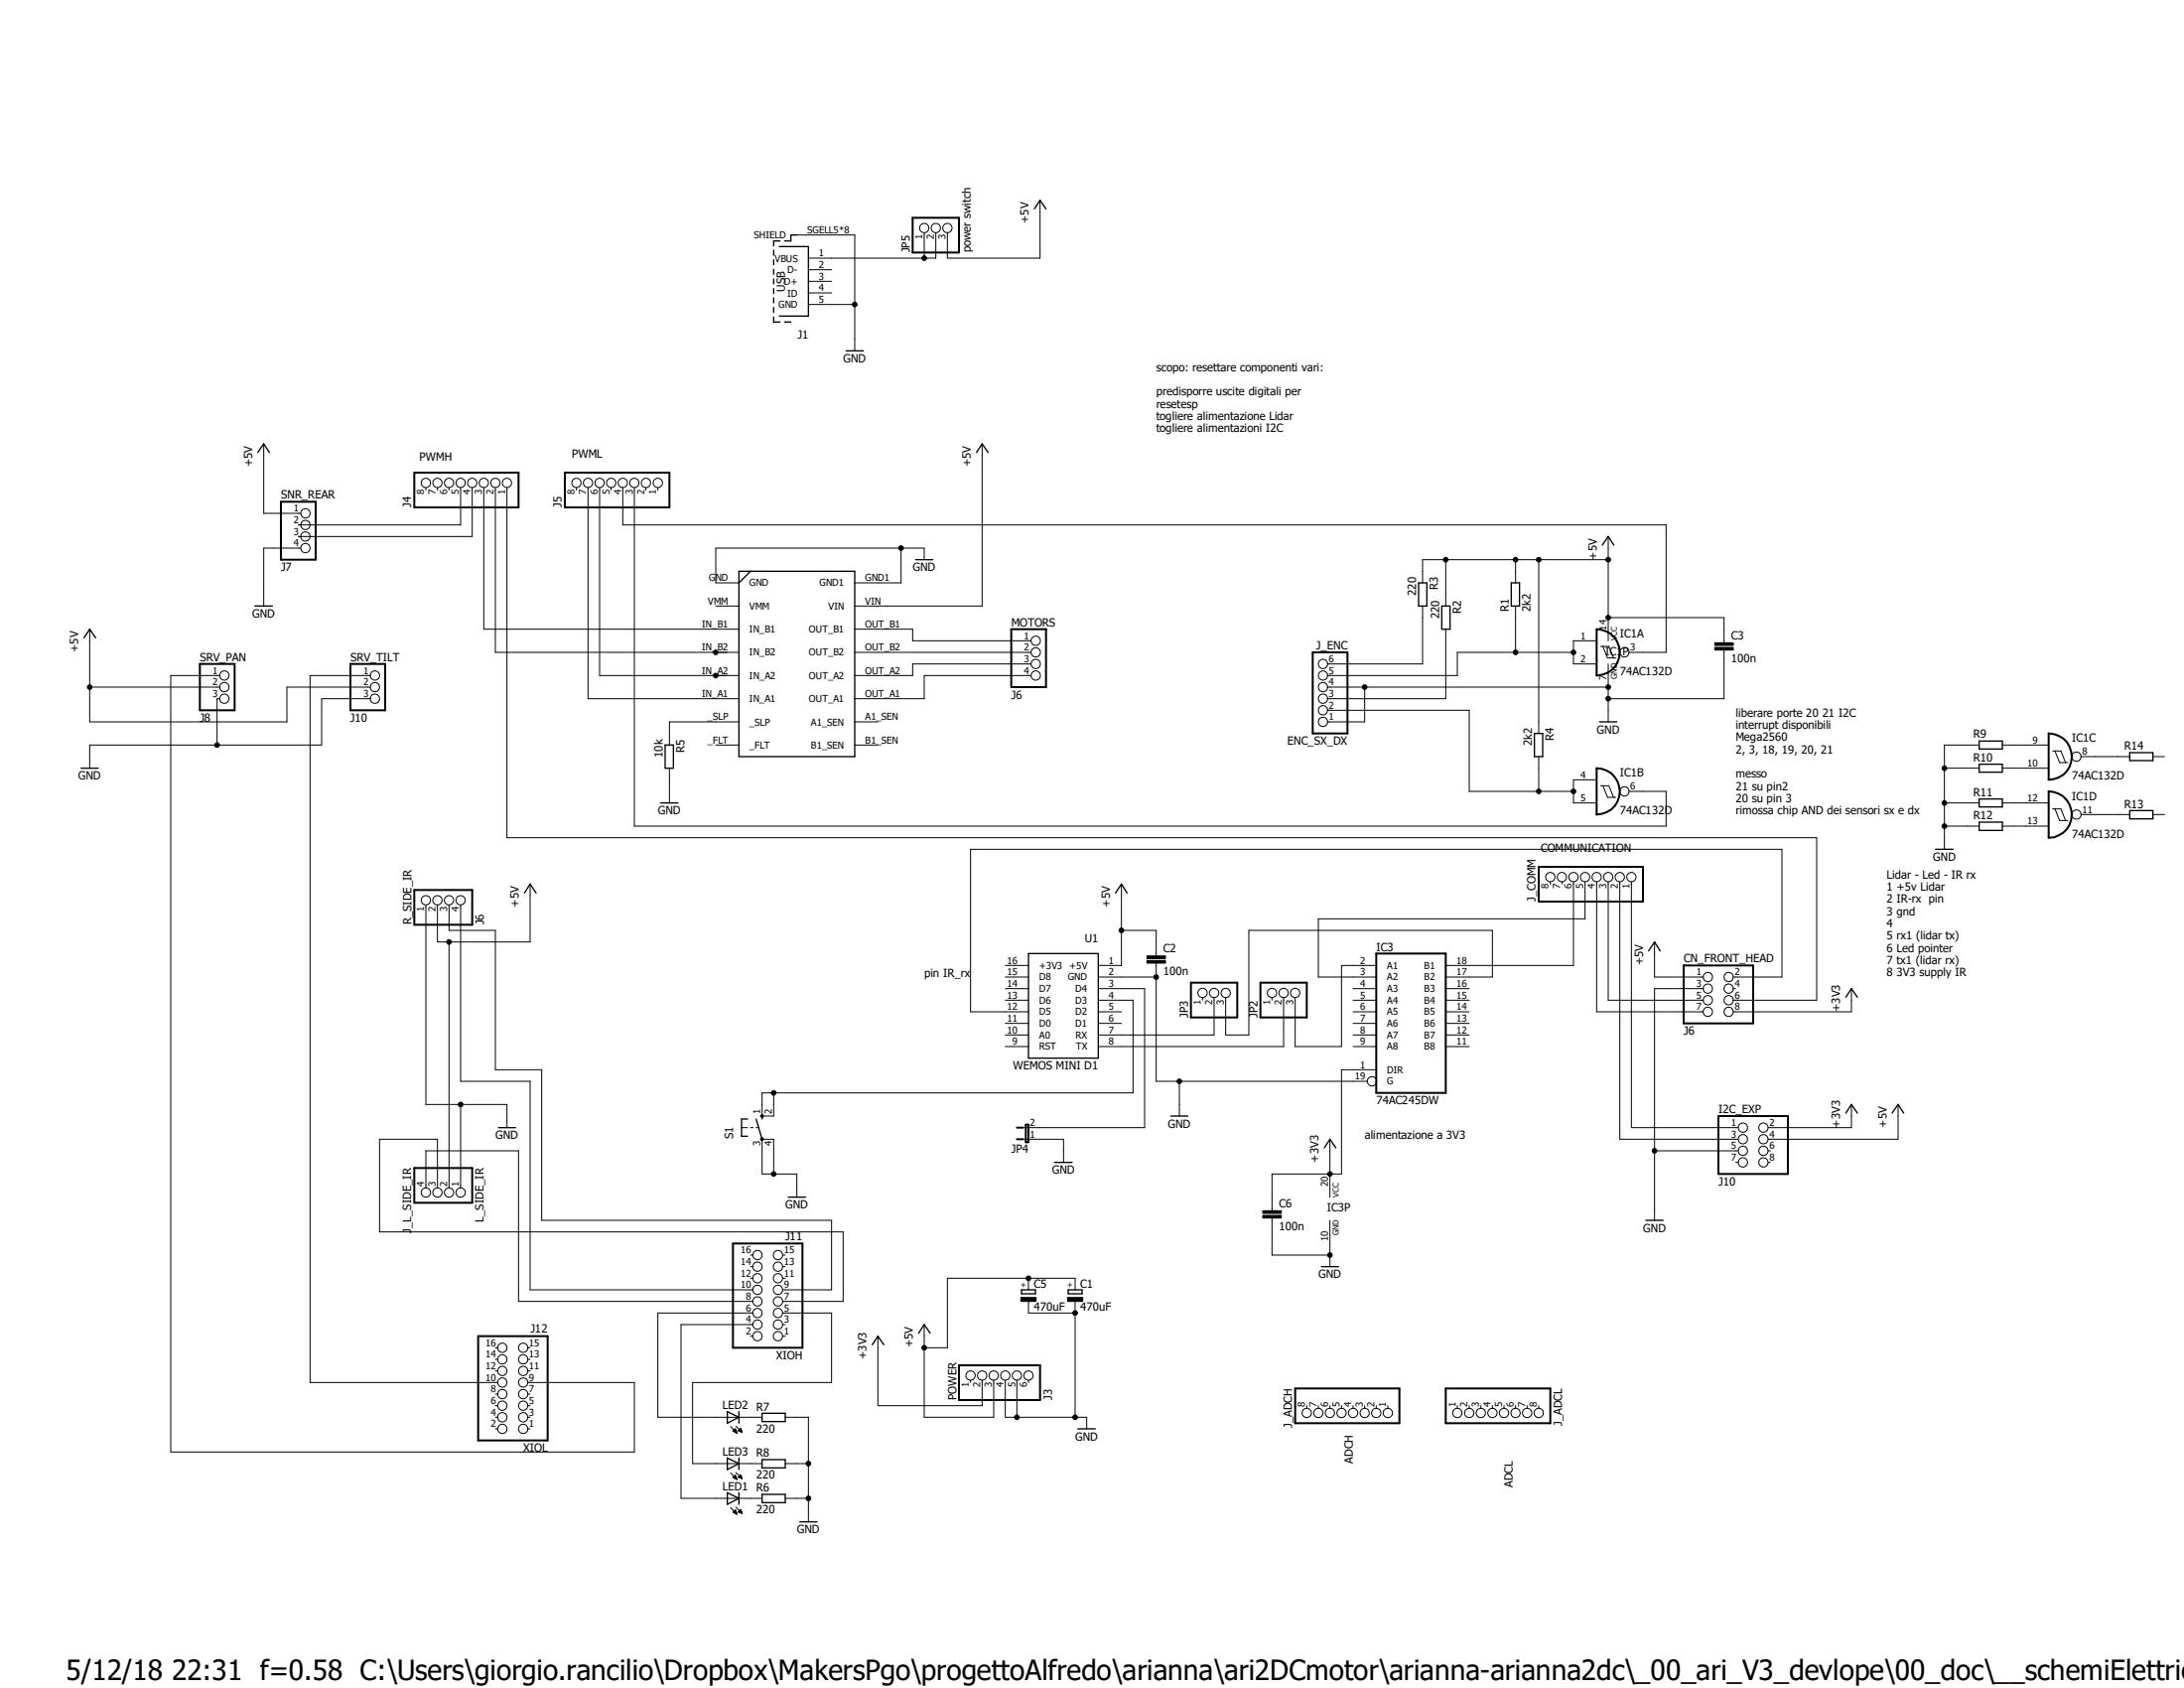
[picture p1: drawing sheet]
<svg xmlns="http://www.w3.org/2000/svg" width="279mm" height="216mm" viewBox="0 0 279 216" stroke-linecap="round" stroke-linejoin="round" font-family="sans-serif">
<path d="M8.4 22.8l271 173.7M279.4 22.8l-271 173.7" fill="none" stroke="#fff" stroke-width=".13"/>
<g fill="none" stroke="#000" stroke-width=".25">
<path d="M116.8 27.9h5.9v4.4h-5.9zM35.9 64.2h4.5v7.4h-4.5zM53 60.5h13.3v4.4h-13.3zM72.3 60.5h13.3v4.4h-13.3zM25.6 84.9h4.4v5.9h-4.4zM44.8 84.9h4.5v5.9h-4.5zM129.4 80.5h4.4v7.4h-4.4zM167.9 83.4h4.5v10.4h-4.5zM204.3 80.5a2.96 2.96 0 0 1 2.9 2.9 2.96 2.96 0 0 1-2.9 3zM204.3 98.3a2.96 2.96 0 0 1 2.9 2.9 2.96 2.96 0 0 1-2.9 3zM262.1 93.8a2.96 2.96 0 0 1 2.9 3 2.96 2.96 0 0 1-2.9 2.9zM53 113.8h7.4v4.5h-7.4z"/>
<path d="M196.8 110.9h13.4v4.4h-13.4zM262.1 101.2a2.96 2.96 0 0 1 2.9 3 2.96 2.96 0 0 1-2.9 2.9zM152.4 125.7h5.9v4.4h-5.9zM161.2 125.7h6v4.4h-6zM176.1 122h8.9v17.8h-8.9zM215.4 123.5h8.9v7.4h-8.9zM53 149.4h7.4v4.4h-7.4zM93.8 159h8.9v13.4h-8.9zM130.1 145.7h.8M130.1 144.2h.8M131.2 143.8h.4v2.3h-.4zM219.8 142.7h8.9v7.5h-8.9z"/>
<path d="M61.2 170.9h8.9v13.3h-8.9zM122.7 174.6h10.4v4.5h-10.4zM165.7 177.6h13.3v4.4h-13.3zM185 177.6h13.3v4.4h-13.3z"/>
</g>
<g fill="none" stroke="#000" stroke-width=".13">
<path d="M101.9 30.1h7.4v14.8M103.4 38.9h5.9M103.4 37.5h3M103.4 36h3M103.4 34.5h3M118.2 29.8v3.2M119.7 29.8v3.2h-16.3M133.1 25.6v7.4h-11.9v-3.2M33.7 56.8v8.9h4.8M125.6 56.8v20.7h-16.3M38.5 70.1h-4.8v7.4M54.5 62.4v.3"/>
<path d="M56 62.4v.3M57.4 62.4v.3M58.9 62.4v4.7h-20.7M60.4 62.4v6.2h-22.2M61.9 62.4v18.1h32.6M63.4 62.4v21h31.1M64.9 62.4v44.7h167.5v20.8h-10.7M73.7 62.4v.3M75.2 62.4v27h19.3M76.7 62.4v24h17.8M78.2 62.4v.3M79.7 62.4v4.7h133.4v16.3h-4.7"/>
<path d="M81.2 62.4v43.3h131.9v-4.5h-4.7M82.6 62.4v.3M84.2 62.4v.3M91.6 77.5h2.9M115.3 70.1v4.4h-6M118.2 71.6v-1.5h-26.6v4.4h2.9M182 77.5v7.4h-12.2M185 71.6v5.9M193.9 71.6v2.9M193.9 77.5v5.9M196.8 71.6v22.2M205.7 68.6v13.4"/>
<path d="M205.7 71.6h-23.7v2.9M205.7 79h14.9v3.3M11.5 87.9h16.6M11.5 80.5v11.8h25.2v-4.4h10.7M28.1 86.4h-6.3v99.3h59.4v-8.9h-13.7M28.1 89.4h-.3v5.9M47.4 86.4h-7.7v90.4h24M47.4 89.4h-6.3v5.9h-29.6v3M85.6 98.3v4.4M91.6 95.3h2.9M94.5 92.3h-8.9v3M109.3 92.3h3"/>
<path d="M109.3 80.5h7.5v1.5h15.1M109.3 83.4h22.6M109.3 95.3h3M131.9 84.9h-15.1v1.5h-7.5M131.9 86.4h-13.7v3h-8.9M169.8 90.8h18.2v10.4h13.3M169.8 87.9h35.9M174.6 87.9v4.4h-4.8M185 80.5v8.9h-15.2M196.8 96.8v4.4M201.3 83.4h-14.9v3h-16.6M204.3 82h-3v2.9h3"/>
<path d="M204.3 99.7h-3v3h3M204.8 82.7h1l.6 1.5M205.1 82.7l.6 1.5h1M205.7 84.9v7.4M219.4 82.8h2.3v.3h-2.3zM219.4 82.2h2.3v.3h-2.3zM220.6 83.1v6.3h-14.9M248.8 98.3h4.4M253.2 95.3h-4.4v13.3M256.2 95.3h5.9M256.2 98.3h5.9M262.6 96.1h1.1l.5 1.4"/>
<path d="M262.9 96.1l.6 1.4h1M266.2 96.8h6.3M275.4 96.8h1.5M54.5 115.7v25.6h10.4v2.9M57.4 115.7v3.3h6v17.8h5.9v19.3h37.1v8.9h-6.3M58.9 115.7v22.6h8.9v26.7h28.5M67.8 113.1v7.4h-11.8v-4.8M143.5 113.1v10.4h-3M143.5 119h4.4v3.3M198.3 112.8v.3M199.8 112.8v.3M201.3 112.8v10.7h-16.3"/>
<path d="M202.8 112.8v4.7h-34.1v7.5h7.4M204.3 112.8v16.6h13.6M204.8 100.5h1l.6 1.5M205.1 100.5l.6 1.5h1M205.7 112.8v15.1h12.2M207.2 112.8v32.9h15.2M208.7 112.8v31.4h13.7M248.8 102.7h4.4M248.8 105.7h4.4M256.2 102.7h5.9M256.2 105.7h5.9M262.6 103.5h1.1l.5 1.4"/>
<path d="M262.9 103.5l.6 1.4h1M266.2 104.2h6.3M275.4 104.2h1.5M57.4 120.5v31.5M128.6 123.5h3M128.6 125h3M128.6 126.4h3M128.6 127.9h3M128.6 130.9h3M128.6 132.4h3M128.6 133.9h3M140.5 125h7.4"/>
<path d="M140.5 126.4h5.9v17.8h-15.5M140.5 127.9h4.4v11.9h-47.4v2.9h1.5v-2.9M140.5 129.4h3M140.5 130.9h3M146.7 122.9h2.4v.3h-2.4zM146.7 122.3h2.4v.3h-2.4zM147.9 123.2v15.1h27M150.9 138.3v4.4M153.8 127.6v.3M155.3 127.6v4.8h-14.8M162.7 127.6v.3M164.2 127.6v6.3h-23.7"/>
<path d="M173.1 126.4h3M173.1 127.9h3M173.1 129.4h3M173.1 130.9h3M173.1 132.4h3M173.1 133.9h3M176.1 123.5h-4.5v10.4h-5.9v-6.3M176.1 136.8h-4.5v13.4h-8.9v4.7M185 125h5.9v-6h-31.1v13.4h-3v-4.8M185 126.4h3M185 127.9h3M185 129.4h3"/>
<path d="M185 130.9h3M185 132.4h3M185 133.9h3M211.7 120.5v4.5h6.2M217.9 126.4h-6.2v29.7M221.7 125h6.3v-16.4h-103.8v20.8h7.4M221.7 126.4h.3M236.9 126.4v3h-15.2M54.5 152v-4.8h11.8v19.3h30M56 152v-6.3h-7.4v11.9h59.3v8.9h-7.8M58.9 141.3v10.7M94.9 144.2h.7"/>
<path d="M96 144.2h.4M96.7 144.2h.4M99 150.2v-4.5h-1.5v4.5h4.4v2.9M130.9 145.7h5.2v3M161.5 155.4h2.4v.4h-2.4zM161.5 154.9h2.4v.3h-2.4zM162.7 155.8v4.7h7.4M170.1 145.7v7.4M170.1 156.1v5.9M211.7 147.2h10.7M222 148.7h.4M226.2 147.2h.3"/>
<path d="M226.2 148.7h.3M236.9 141.3v2.9h-10.7M242.8 141.3v4.4h-16.6M63.4 179.8h.3M63.4 178.3h.3M63.4 175.3h.3M63.4 173.9h.3M63.4 172.4h.3M67.5 179.8h.3M67.5 178.3h.3M67.5 175.3h.3M67.5 173.9h.3"/>
<path d="M67.5 172.4h.3M96 170.9h.3M96 163.5h.3M96 162h.3M96 160.5h.3M96.3 167.9h-12.1v13.4h13.3M96.3 169.4h-9.2v22.2h10.4M100.1 170.9h.4M100.1 169.4h.4M100.1 167.9h6.3v8.9h-17.8v10.4h8.9M100.1 163.5h.4M100.1 162h.4"/>
<path d="M100.1 160.5h.4M112.3 170.9v8.9h13.3v-3.3M118.2 169.4v11.9h8.9v-4.8M124.2 176.5v.3M128.6 176.5v4.8h10.4v1.5M130.1 176.5v4.8M130.6 165.9h1.9v.6h-1.9zM131.6 163.5v1.5M131.6 166.5v1.4h5.9M131.6 176.5v.3M136.6 165.9h1.9v.6h-1.9zM137.5 165v-1.5h-16.3v8.9h-3"/>
<path d="M137.5 166.5v14.8M167.2 179.8v.3M168.7 179.8v.3M170.1 179.8v.3M171.6 179.8v.3M173.1 179.8v.3M174.6 179.8v.3M176.1 179.8v.3M177.5 179.8v.3M186.4 179.8v.3M188 179.8v.3M189.4 179.8v.3"/>
<path d="M190.9 179.8v.3M192.4 179.8v.3M193.9 179.8v.3M195.4 179.8v.3M196.8 179.8v.3M63.4 182.8h.3M63.4 181.3h.3M67.5 182.8h.3M67.5 181.3h.3M93.5 182.5l.8 .8M93.5 192.8l.8 .9M93.5 188.4l.8 .8"/>
<path d="M93.8 183l.5 .3M93.8 183l.3-.2 .2 .5M93.8 183h.4M93.8 193.4l.3-.3 .2 .6zM93.8 189l.3-.3 .2 .5zM93.8 193.4h.4M93.8 189h.4M93.9 183h.2M93.9 193.5h.3M93.9 193.4h.3M93.9 189h.3M93.9 188.9h.3"/>
<path d="M93.9 183.1h.3M93.9 182.9h.2M93.9 193.3h.2M93.9 188.9h.2M93.9 189.1h.3M93.9 188.8h.2M94 183.1h.2M94 182.8h.1M94 193.3h.1M94 188.8h.1M94 193.2h.1M94.1 182.8h.1"/>
<path d="M94.1 193.5h.1M94.1 193.2h.1M94.1 189.1h.1M94.1 188.7h.1M94.1 183.2h.2M94.1 182.4l.9 .8M94.1 192.8l.9 .8M94.1 193.6h.2M94.1 188.3l.9 .8M94.1 189.1h.2M94.2 183.3h.1M94.3 193.6h.1"/>
<path d="M94.3 189.2h.1M94.4 183h.5M94.4 193.4l.3-.3 .3 .5zM94.4 188.9l.3-.3 .3 .5zM94.5 182.9h.3M94.5 193.4h.4M94.5 193.3h.4M94.5 188.9h.4M94.5 183h.4M94.5 193.3h.3M94.5 188.8h.3M94.6 182.8h.2"/>
<path d="M94.6 193.4h.3M94.6 193.3h.2M94.6 189h.3M94.6 188.8h.2M94.6 183h.3M94.6 193.2h.2M94.7 182.8h.1M94.7 193.2h.1M94.7 188.7h.1M94.7 193.5h.2M94.7 193.1h.1M94.7 189h.2"/>
<path d="M94.7 183.1h.2M94.7 182.7l-.3 .3 .6 .2M94.7 182.7l.3 .5M94.7 182.7h.1M94.8 193.5h.1M94.8 189.1h.1M94.8 183.1h.2M94.9 183.2h.1M94.9 193.5h.1M94.9 189.1h.1M100.5 181.3h2.9v13.3M100.5 191.6h2.9"/>
<path d="M100.5 187.2h2.9"/>
<circle cx="109.3" cy="38.9" r=".3"/>
<circle cx="118.2" cy="29.2" r=".6"/>
<circle cx="118.2" cy="33" r=".3"/>
<circle cx="119.7" cy="29.2" r=".6"/>
<circle cx="121.2" cy="29.2" r=".6"/>
<circle cx="39.1" cy="70.1" r=".6"/>
<circle cx="39.1" cy="67.1" r=".6"/>
<circle cx="39.1" cy="68.6" r=".6"/>
<circle cx="39.1" cy="65.7" r=".6"/>
<circle cx="54.5" cy="61.8" r=".6"/>
<circle cx="56" cy="61.8" r=".6"/>
<circle cx="57.4" cy="61.8" r=".6"/>
<circle cx="58.9" cy="61.8" r=".6"/>
<circle cx="60.4" cy="61.8" r=".6"/>
<circle cx="61.9" cy="61.8" r=".6"/>
<circle cx="63.4" cy="61.8" r=".6"/>
<circle cx="64.9" cy="61.8" r=".6"/>
<circle cx="73.7" cy="61.8" r=".6"/>
<circle cx="75.2" cy="61.8" r=".6"/>
<circle cx="76.7" cy="61.8" r=".6"/>
<circle cx="78.2" cy="61.8" r=".6"/>
<circle cx="79.7" cy="61.8" r=".6"/>
<circle cx="81.1" cy="61.8" r=".6"/>
<circle cx="82.6" cy="61.8" r=".6"/>
<circle cx="84.2" cy="61.8" r=".6"/>
<circle cx="115.3" cy="70.1" r=".3"/>
<circle cx="185" cy="71.6" r=".3"/>
<circle cx="193.9" cy="71.6" r=".3"/>
<circle cx="196.8" cy="71.6" r=".3"/>
<circle cx="205.7" cy="71.6" r=".3"/>
<circle cx="205.7" cy="79" r=".3"/>
<circle cx="11.5" cy="87.9" r=".3"/>
<circle cx="27.8" cy="95.3" r=".3"/>
<circle cx="28.7" cy="89.4" r=".6"/>
<circle cx="28.7" cy="87.9" r=".6"/>
<circle cx="28.7" cy="86.4" r=".6"/>
<circle cx="48" cy="86.4" r=".6"/>
<circle cx="48" cy="89.4" r=".6"/>
<circle cx="48" cy="87.9" r=".6"/>
<circle cx="91.6" cy="86.4" r=".3"/>
<circle cx="91.6" cy="83.4" r=".3"/>
<circle cx="132.5" cy="86.4" r=".6"/>
<circle cx="132.5" cy="82" r=".6"/>
<circle cx="132.5" cy="83.4" r=".6"/>
<circle cx="132.5" cy="84.9" r=".6"/>
<circle cx="169.2" cy="86.4" r=".6"/>
<circle cx="169.2" cy="92.3" r=".6"/>
<circle cx="169.2" cy="90.8" r=".6"/>
<circle cx="169.2" cy="87.9" r=".6"/>
<circle cx="169.2" cy="89.4" r=".6"/>
<circle cx="169.2" cy="84.9" r=".6"/>
<circle cx="174.6" cy="87.9" r=".3"/>
<circle cx="193.9" cy="83.4" r=".3"/>
<circle cx="201.3" cy="83.4" r=".3"/>
<circle cx="205.7" cy="87.9" r=".3"/>
<circle cx="205.7" cy="89.4" r=".3"/>
<circle cx="207.8" cy="83.4" r=".6"/>
<circle cx="248.7" cy="98.3" r=".3"/>
<circle cx="265.6" cy="96.8" r=".6"/>
<circle cx="54.5" cy="115.1" r=".6"/>
<circle cx="56" cy="115.1" r=".6"/>
<circle cx="57.4" cy="115.1" r=".6"/>
<circle cx="58.9" cy="115.1" r=".6"/>
<circle cx="143.5" cy="119" r=".3"/>
<circle cx="196.8" cy="101.2" r=".3"/>
<circle cx="198.3" cy="112.2" r=".6"/>
<circle cx="199.8" cy="112.2" r=".6"/>
<circle cx="201.3" cy="112.2" r=".6"/>
<circle cx="201.3" cy="101.2" r=".3"/>
<circle cx="202.8" cy="112.2" r=".6"/>
<circle cx="204.3" cy="112.2" r=".6"/>
<circle cx="205.7" cy="112.2" r=".6"/>
<circle cx="207.2" cy="112.2" r=".6"/>
<circle cx="207.8" cy="101.2" r=".6"/>
<circle cx="208.7" cy="112.2" r=".6"/>
<circle cx="248.7" cy="105.7" r=".3"/>
<circle cx="248.7" cy="102.7" r=".3"/>
<circle cx="265.6" cy="104.2" r=".6"/>
<circle cx="57.4" cy="120.5" r=".3"/>
<circle cx="99" cy="139.8" r=".3"/>
<circle cx="147.9" cy="125" r=".3"/>
<circle cx="150.9" cy="138.3" r=".3"/>
<circle cx="153.8" cy="127" r=".6"/>
<circle cx="155.3" cy="127" r=".6"/>
<circle cx="156.8" cy="127" r=".6"/>
<circle cx="162.7" cy="127" r=".6"/>
<circle cx="164.2" cy="127" r=".6"/>
<circle cx="165.7" cy="127" r=".6"/>
<circle cx="175.5" cy="138.3" r=".6"/>
<circle cx="218.5" cy="125" r=".6"/>
<circle cx="218.5" cy="126.4" r=".6"/>
<circle cx="218.5" cy="127.9" r=".6"/>
<circle cx="218.5" cy="129.4" r=".6"/>
<circle cx="221.1" cy="127.9" r=".6"/>
<circle cx="221.1" cy="129.4" r=".6"/>
<circle cx="221.1" cy="125" r=".6"/>
<circle cx="221.1" cy="126.4" r=".6"/>
<circle cx="54.5" cy="152.5" r=".6"/>
<circle cx="56" cy="152.5" r=".6"/>
<circle cx="57.4" cy="152.5" r=".6"/>
<circle cx="58.9" cy="152.5" r=".6"/>
<circle cx="58.9" cy="141.3" r=".3"/>
<circle cx="97.5" cy="145.7" r=".2"/>
<circle cx="97.5" cy="142.7" r=".2"/>
<circle cx="99" cy="150.2" r=".3"/>
<circle cx="170.1" cy="150.2" r=".3"/>
<circle cx="211.7" cy="147.2" r=".3"/>
<circle cx="223" cy="144.2" r=".6"/>
<circle cx="223" cy="147.2" r=".6"/>
<circle cx="223" cy="145.7" r=".6"/>
<circle cx="223" cy="148.7" r=".6"/>
<circle cx="225.6" cy="144.2" r=".6"/>
<circle cx="225.6" cy="145.7" r=".6"/>
<circle cx="225.6" cy="147.2" r=".6"/>
<circle cx="225.6" cy="148.7" r=".6"/>
<circle cx="64.3" cy="176.8" r=".6"/>
<circle cx="64.3" cy="172.4" r=".6"/>
<circle cx="64.3" cy="175.3" r=".6"/>
<circle cx="64.3" cy="179.8" r=".6"/>
<circle cx="64.3" cy="178.3" r=".6"/>
<circle cx="64.3" cy="173.9" r=".6"/>
<circle cx="66.9" cy="179.8" r=".6"/>
<circle cx="66.9" cy="172.4" r=".6"/>
<circle cx="66.9" cy="173.9" r=".6"/>
<circle cx="66.9" cy="175.3" r=".6"/>
<circle cx="66.9" cy="178.3" r=".6"/>
<circle cx="66.9" cy="176.8" r=".6"/>
<circle cx="96.9" cy="170.9" r=".6"/>
<circle cx="96.9" cy="166.5" r=".6"/>
<circle cx="96.9" cy="167.9" r=".6"/>
<circle cx="96.9" cy="169.4" r=".6"/>
<circle cx="96.9" cy="162" r=".6"/>
<circle cx="96.9" cy="163.5" r=".6"/>
<circle cx="96.9" cy="165" r=".6"/>
<circle cx="96.9" cy="160.5" r=".6"/>
<circle cx="99.5" cy="162" r=".6"/>
<circle cx="99.5" cy="163.5" r=".6"/>
<circle cx="99.5" cy="167.9" r=".6"/>
<circle cx="99.5" cy="165" r=".6"/>
<circle cx="99.5" cy="160.5" r=".6"/>
<circle cx="99.5" cy="169.4" r=".6"/>
<circle cx="99.5" cy="166.5" r=".6"/>
<circle cx="99.5" cy="170.9" r=".6"/>
<circle cx="118.2" cy="172.4" r=".3"/>
<circle cx="124.2" cy="175.9" r=".6"/>
<circle cx="125.6" cy="175.9" r=".6"/>
<circle cx="127.1" cy="175.9" r=".6"/>
<circle cx="128.6" cy="175.9" r=".6"/>
<circle cx="130.1" cy="175.9" r=".6"/>
<circle cx="131.6" cy="175.9" r=".6"/>
<circle cx="131.6" cy="163.5" r=".3"/>
<circle cx="137.5" cy="167.9" r=".3"/>
<circle cx="170.1" cy="160.5" r=".3"/>
<circle cx="64.3" cy="181.3" r=".6"/>
<circle cx="64.3" cy="182.8" r=".6"/>
<circle cx="66.9" cy="181.3" r=".6"/>
<circle cx="66.9" cy="182.8" r=".6"/>
<circle cx="103.4" cy="191.6" r=".3"/>
<circle cx="103.4" cy="187.2" r=".3"/>
<circle cx="130.1" cy="181.3" r=".3"/>
<circle cx="137.5" cy="181.3" r=".3"/>
<circle cx="167.2" cy="180.7" r=".6"/>
<circle cx="168.7" cy="180.7" r=".6"/>
<circle cx="170.1" cy="180.7" r=".6"/>
<circle cx="171.6" cy="180.7" r=".6"/>
<circle cx="173.1" cy="180.7" r=".6"/>
<circle cx="174.6" cy="180.7" r=".6"/>
<circle cx="176.1" cy="180.7" r=".6"/>
<circle cx="177.5" cy="180.7" r=".6"/>
<circle cx="186.4" cy="180.7" r=".6"/>
<circle cx="188" cy="180.7" r=".6"/>
<circle cx="189.4" cy="180.7" r=".6"/>
<circle cx="190.9" cy="180.7" r=".6"/>
<circle cx="192.4" cy="180.7" r=".6"/>
<circle cx="193.9" cy="180.7" r=".6"/>
<circle cx="195.4" cy="180.7" r=".6"/>
<circle cx="196.8" cy="180.7" r=".6"/>
</g>
<g fill="none" stroke="#000" stroke-width=".17">
<path d="M99 32v.6M99 33.2v.7M99 34.5v.6M99 35.7v.6M99 36.9v.6M99 38.1v.6M99 39.3v.7M99.7 31.5h3.7v8.9h-3.7M99.8 30.8h-.8v.7M101.9 30.1h-.7v.7h-.8M132.3 26.7l.8-1.1 .7 1.1M33 57.9l.7-1.1 .8 1.1"/>
<path d="M99 40.6v.6h.8M100.4 41.2h.8M108.2 44.9h2.2M124.9 57.9l.7-1.1 .8 1.1M32.6 77.5h2.2M94.5 73.1h14.8v23.7h-14.8zM96 73.1l-1.5 1.4M117.1 71.6h2.2M181.5 74.5h1v3h-1zM184.4 77.5h1.1v3h-1.1zM193.3 74.5h1.1v3h-1.1zM205 69.7l.7-1.1 .8 1.1"/>
<path d="M10.4 98.3h2.2M10.8 81.6l.7-1.1 .7 1.1M85.1 95.3h1v3h-1zM196.3 93.8h1.1v3h-1.1zM204.6 92.3h2.2M253.2 94.8h3v1h-3zM253.2 97.7h3v1.1h-3zM272.5 96.3h2.9v1h-2.9zM67.1 114.2l.7-1.1 .8 1.1M84.5 102.7h2.2M142.7 114.2l.8-1.1 .7 1.1M247.6 108.6h2.3"/>
<path d="M253.2 102.2h3v1h-3zM253.2 105.2h3v1h-3zM272.5 103.7h2.9v1h-2.9zM131.6 122h8.9v13.3h-8.9zM210.9 121.6l.8-1.1 .7 1.1M236.1 127.6l.8-1.2 .7 1.2M63.8 144.2h2.2M95.6 143.1h-.7v2.2h.7M96.7 143.1l.8 2.6M97.5 142.7v.4M100.8 153.1h2.2M134.9 148.7h2.3"/>
<path d="M149.8 142.7h2.2M169.4 146.8l.7-1.1 .8 1.1M210.6 156.1h2.2M236.1 142.4l.8-1.1 .7 1.1M242.1 142.4l.7-1.1 .7 1.1M111.6 172l.7-1.1 .8 1.1M117.5 170.5l.7-1.1 .8 1.1M130.7 165h1.8v.5h-1.8zM136.7 165h1.7v.5h-1.7zM169 162h2.2M93 180.6l1.5 .7-1.5 .7zM93 186.5l1.5 .7-1.5 .8z"/>
<path d="M93 190.9l1.5 .7-1.5 .8zM94.5 180.6v1.4M94.5 186.5v1.5M94.5 190.9v1.5M97.5 191.1h3v1.1h-3zM97.5 180.8h3v1h-3zM97.5 186.7h3v1h-3zM102.3 194.6h2.2M137.9 182.8h2.2"/>
</g>
<g fill="#000">
<path d="M130.6 165.9h1.9v.6h-1.9z" fill-rule="evenodd"/>
<path d="M136.6 165.9h1.9v.6h-1.9z" fill-rule="evenodd"/>
<circle cx="109.3" cy="38.9" r=".3"/>
<circle cx="118.2" cy="33" r=".3"/>
<circle cx="115.3" cy="70.1" r=".3"/>
<circle cx="185" cy="71.6" r=".3"/>
<circle cx="193.9" cy="71.6" r=".3"/>
<circle cx="196.8" cy="71.6" r=".3"/>
<circle cx="205.7" cy="71.6" r=".3"/>
<circle cx="205.7" cy="79" r=".3"/>
<circle cx="11.5" cy="87.9" r=".3"/>
<circle cx="27.8" cy="95.3" r=".3"/>
<circle cx="91.6" cy="86.4" r=".3"/>
<circle cx="91.6" cy="83.4" r=".3"/>
<circle cx="174.6" cy="87.9" r=".3"/>
<circle cx="193.9" cy="83.4" r=".3"/>
<circle cx="201.3" cy="83.4" r=".3"/>
<circle cx="205.7" cy="87.9" r=".3"/>
<circle cx="205.7" cy="89.4" r=".3"/>
<circle cx="248.7" cy="98.3" r=".3"/>
<circle cx="143.5" cy="119" r=".3"/>
<circle cx="196.8" cy="101.2" r=".3"/>
<circle cx="201.3" cy="101.2" r=".3"/>
<circle cx="248.7" cy="105.7" r=".3"/>
<circle cx="248.7" cy="102.7" r=".3"/>
<circle cx="57.4" cy="120.5" r=".3"/>
<circle cx="99" cy="139.8" r=".3"/>
<circle cx="147.9" cy="125" r=".3"/>
<circle cx="150.9" cy="138.3" r=".3"/>
<circle cx="58.9" cy="141.3" r=".3"/>
<circle cx="97.5" cy="145.7" r=".2"/>
<circle cx="97.5" cy="142.7" r=".2"/>
<circle cx="99" cy="150.2" r=".3"/>
<circle cx="170.1" cy="150.2" r=".3"/>
<circle cx="211.7" cy="147.2" r=".3"/>
<circle cx="118.2" cy="172.4" r=".3"/>
<circle cx="131.6" cy="163.5" r=".3"/>
<circle cx="137.5" cy="167.9" r=".3"/>
<circle cx="170.1" cy="160.5" r=".3"/>
<circle cx="103.4" cy="191.6" r=".3"/>
<circle cx="103.4" cy="187.2" r=".3"/>
<circle cx="130.1" cy="181.3" r=".3"/>
<circle cx="137.5" cy="181.3" r=".3"/>
</g>
<path d="M219.4 83h2.3M219.4 82.4h2.3M146.7 123h2.4M146.7 122.4h2.4M161.5 155.6h2.4M161.5 155h2.4" fill="none" stroke="#000" stroke-width=".34"/>
<text font-size="3.6" x="8.4" y="214.9">5/12/18 22:31 f=0.58 C:\Users\giorgio.rancilio\Dropbox\MakersPgo\progettoAlfredo\arianna\ari2DCmotor\arianna-arianna2dc\_00_ari_V3_devlope\00_doc\__schemiElettric</text>
<g font-size="1.4">
<text x="131.6" y="28.6" transform="rotate(-90 131.6 28.6)">+5V</text>
<text x="116.4" y="32.3" transform="rotate(-90 116.4 32.3)">JP5</text>
<text x="124.2" y="32.3" transform="rotate(-90 124.2 32.3)">power switch</text>
<text x="100.4" y="37.3" transform="rotate(-90 100.4 37.3)">USB</text>
<text x="102" y="43.3">J1</text>
<text x="107.9" y="46.4">GND</text>
<text x="147.9" y="47.5">scopo: resettare componenti vari:</text>
<text x="147.9" y="50.6">predisporre uscite digitali per</text>
<text x="147.9" y="52.2">resetesp</text>
<text x="147.9" y="53.7">togliere alimentazione Lidar</text>
<text x="32.3" y="59.7" transform="rotate(-90 32.3 59.7)">+5V</text>
<text x="53.6" y="59">PWMH</text>
<text x="73.2" y="58.6">PWML</text>
<text x="124.2" y="59.7" transform="rotate(-90 124.2 59.7)">+5V</text>
<text x="147.9" y="55.3">togliere alimentazioni I2C</text>
<text x="35.9" y="63.8">SNR_REAR</text>
<text x="52.6" y="64.9" transform="rotate(-90 52.6 64.9)">J4</text>
<text x="71.8" y="64.9" transform="rotate(-90 71.8 64.9)">J5</text>
<text x="204.3" y="71.6" transform="rotate(-90 204.3 71.6)">+5V</text>
<text x="35.9" y="73.1">J7</text>
<text x="116.8" y="73.1">GND</text>
<text x="181.1" y="76.2" transform="rotate(-90 181.1 76.2)">220</text>
<text x="183.9" y="75.5" transform="rotate(-90 183.9 75.5)">R3</text>
<text x="10" y="83.4" transform="rotate(-90 10 83.4)">+5V</text>
<text x="32.3" y="79">GND</text>
<text x="129.4" y="80.1">MOTORS</text>
<text x="168.4" y="83">J_ENC</text>
<text x="184.1" y="79.2" transform="rotate(-90 184.1 79.2)">220</text>
<text x="186.9" y="78.4" transform="rotate(-90 186.9 78.4)">R2</text>
<text x="193" y="78.2" transform="rotate(-90 193 78.2)">R1</text>
<text x="195.8" y="78.2" transform="rotate(-90 195.8 78.2)">2k2</text>
<text x="205.4" y="83.8">IC1P</text>
<text x="207.2" y="81.6">IC1A</text>
<text x="221.5" y="81.7">C3</text>
<text x="25.6" y="84.5">SRV_PAN</text>
<text x="44.8" y="84.5">SRV_TILT</text>
<text x="129.4" y="89.4">J6</text>
<text x="207.2" y="86.4">74AC132D</text>
<text x="221.5" y="84.7">100n</text>
<text x="25.6" y="92.3">J8</text>
<text x="44.8" y="92.3">J10</text>
<text x="164.7" y="95.3">ENC_SX_DX</text>
<text x="196" y="95.4" transform="rotate(-90 196 95.4)">2k2</text>
<text x="198.8" y="94.8" transform="rotate(-90 198.8 94.8)">R4</text>
<text x="204.3" y="93.8">GND</text>
<text x="222" y="91.7">liberare porte 20 21 I2C</text>
<text x="222" y="93.2">interrupt disponibili</text>
<text x="222" y="94.8">Mega2560</text>
<text x="252.4" y="94.4">R9</text>
<text x="265.1" y="94.9">IC1C</text>
<text x="271.7" y="95.9">R14</text>
<text x="10" y="99.7">GND</text>
<text x="84.8" y="96.9" transform="rotate(-90 84.8 96.9)">10k</text>
<text x="87.5" y="96.3" transform="rotate(-90 87.5 96.3)">R5</text>
<text x="207.2" y="99.4">IC1B</text>
<text x="222" y="96.4">2, 3, 18, 19, 20, 21</text>
<text x="222" y="99.5">messo</text>
<text x="222" y="101.1">21 su pin2</text>
<text x="252.4" y="97.4">R10</text>
<text x="252.4" y="101.9">R11</text>
<text x="265.1" y="99.7">74AC132D</text>
<text x="84.2" y="104.2">GND</text>
<text x="207.2" y="104.2">74AC132D</text>
<text x="222" y="102.6">20 su pin 3</text>
<text x="222" y="104.2">rimossa chip AND dei sensori sx e dx</text>
<text x="252.4" y="104.8">R12</text>
<text x="265.1" y="107.1">74AC132D</text>
<text x="265.1" y="102.4">IC1D</text>
<text x="271.7" y="103.3">R13</text>
<text x="197.1" y="109">COMMUNICATION</text>
<text x="241.3" y="112.4">Lidar - Led - IR rx</text>
<text x="241.3" y="113.9">1 +5v Lidar</text>
<text x="247.3" y="110.1">GND</text>
<text x="52.6" y="118.3" transform="rotate(-90 52.6 118.3)">R_SIDE_IR</text>
<text x="61.9" y="118.3" transform="rotate(-90 61.9 118.3)">J6</text>
<text x="66.3" y="116" transform="rotate(-90 66.3 116)">+5V</text>
<text x="142" y="116" transform="rotate(-90 142 116)">+5V</text>
<text x="196.4" y="115.3" transform="rotate(-90 196.4 115.3)">J_COMM</text>
<text x="241.3" y="115.5">2 IR-rx pin</text>
<text x="241.3" y="117.1">3 gnd</text>
<text x="241.3" y="118.6">4</text>
<text x="118.2" y="125">pin IR_rx</text>
<text x="138.8" y="120.5">U1</text>
<text x="148.8" y="124.7">100n</text>
<text x="148.8" y="121.8">C2</text>
<text x="176.1" y="121.6">IC3</text>
<text x="210.2" y="123.5" transform="rotate(-90 210.2 123.5)">+5V</text>
<text x="215.4" y="123.1">CN_FRONT_HEAD</text>
<text x="241.3" y="120.2">5 rx1 (lidar tx)</text>
<text x="241.3" y="121.8">6 Led pointer</text>
<text x="241.3" y="123.3">7 tx1 (lidar rx)</text>
<text x="241.3" y="124.9">8 3V3 supply IR</text>
<text x="152" y="130.1" transform="rotate(-90 152 130.1)">JP3</text>
<text x="160.9" y="130.1" transform="rotate(-90 160.9 130.1)">JP2</text>
<text x="235.4" y="129.4" transform="rotate(-90 235.4 129.4)">+3V3</text>
<text x="129.6" y="136.8">WEMOS MINI D1</text>
<text x="215.4" y="132.4">J6</text>
<text x="176.1" y="141.3">74AC245DW</text>
<text x="219.8" y="142.4">I2C_EXP</text>
<text x="63.4" y="145.7">GND</text>
<text x="93.8" y="145.7" transform="rotate(-90 93.8 145.7)">S1</text>
<text x="129.4" y="147.5">JP4</text>
<text x="149.4" y="144.2">GND</text>
<text x="168.7" y="148.7" transform="rotate(-90 168.7 148.7)">+3V3</text>
<text x="174.6" y="145.7">alimentazione a 3V3</text>
<text x="235.4" y="144.2" transform="rotate(-90 235.4 144.2)">+3V3</text>
<text x="241.3" y="144.2" transform="rotate(-90 241.3 144.2)">+5V</text>
<text x="100.5" y="154.6">GND</text>
<text x="134.6" y="150.2">GND</text>
<text x="163.6" y="154.4">C6</text>
<text x="169.8" y="155">IC3P</text>
<text x="219.8" y="151.6">J10</text>
<text x="52.6" y="157.7" transform="rotate(-90 52.6 157.7)">J_L_SIDE_IR</text>
<text x="61.9" y="156.3" transform="rotate(-90 61.9 156.3)">L_SIDE_IR</text>
<text x="100.5" y="158.6">J11</text>
<text x="163.6" y="157.4">100n</text>
<text x="210.2" y="157.6">GND</text>
<text x="132.3" y="167.7">470uF</text>
<text x="132.3" y="164.7">C5</text>
<text x="138.2" y="167.7">470uF</text>
<text x="138.2" y="164.7">C1</text>
<text x="168.7" y="163.5">GND</text>
<text x="67.9" y="170.5">J12</text>
<text x="99.3" y="173.8">XIOH</text>
<text x="110.8" y="173.9" transform="rotate(-90 110.8 173.9)">+3V3</text>
<text x="116.8" y="172.4" transform="rotate(-90 116.8 172.4)">+5V</text>
<text x="122.3" y="179.1" transform="rotate(-90 122.3 179.1)">POWER</text>
<text x="134.6" y="179.1" transform="rotate(-90 134.6 179.1)">J3</text>
<text x="66.9" y="185.7">XIOL</text>
<text x="92.4" y="180.3">LED2</text>
<text x="96.7" y="183.2">220</text>
<text x="96.7" y="180.4">R7</text>
<text x="137.5" y="184.2">GND</text>
<text x="165.3" y="182.6" transform="rotate(-90 165.3 182.6)">J_ADCH</text>
<text x="199.8" y="182.4" transform="rotate(-90 199.8 182.4)">J_ADCL</text>
<text x="92.4" y="190.6">LED1</text>
<text x="92.4" y="186.2">LED3</text>
<text x="96.7" y="189.2">220</text>
<text x="96.7" y="190.8">R6</text>
<text x="96.7" y="186.4">R8</text>
<text x="173.1" y="187.2" transform="rotate(-90 173.1 187.2)">ADCH</text>
<text x="193.5" y="190.3" transform="rotate(-90 193.5 190.3)">ADCL</text>
<text x="96.7" y="193.6">220</text>
<text x="101.9" y="196.1">GND</text>
</g>
<g font-size="1.2">
<text x="103.3" y="29.8">SGELL5*8</text>
<text x="96.5" y="30.5">SHIELD</text>
<text x="99.1" y="33.5">VBUS</text>
<text x="100.8" y="35">D-</text>
<text x="104.8" y="35.8">3</text>
<text x="104.8" y="34.3">2</text>
<text x="104.8" y="32.8">1</text>
<text x="118" y="30.6" transform="rotate(-90 118 30.6)">1</text>
<text x="119.5" y="30.6" transform="rotate(-90 119.5 30.6)">2</text>
<text x="121" y="30.6" transform="rotate(-90 121 30.6)">3</text>
<text x="99.6" y="39.4">GND</text>
<text x="100.3" y="36.4">D+</text>
<text x="100.8" y="37.9">ID</text>
<text x="104.8" y="38.7">5</text>
<text x="104.8" y="37.3">4</text>
<text x="37.6" y="65.4">1</text>
<text x="54.3" y="63.2" transform="rotate(-90 54.3 63.2)">8</text>
<text x="55.8" y="63.2" transform="rotate(-90 55.8 63.2)">7</text>
<text x="57.2" y="63.2" transform="rotate(-90 57.2 63.2)">6</text>
<text x="58.7" y="63.2" transform="rotate(-90 58.7 63.2)">5</text>
<text x="60.2" y="63.2" transform="rotate(-90 60.2 63.2)">4</text>
<text x="61.7" y="63.2" transform="rotate(-90 61.7 63.2)">3</text>
<text x="63.2" y="63.2" transform="rotate(-90 63.2 63.2)">2</text>
<text x="64.6" y="63.2" transform="rotate(-90 64.6 63.2)">1</text>
<text x="73.5" y="63.2" transform="rotate(-90 73.5 63.2)">8</text>
<text x="75" y="63.2" transform="rotate(-90 75 63.2)">7</text>
<text x="76.5" y="63.2" transform="rotate(-90 76.5 63.2)">6</text>
<text x="78" y="63.2" transform="rotate(-90 78 63.2)">5</text>
<text x="79.5" y="63.2" transform="rotate(-90 79.5 63.2)">4</text>
<text x="81" y="63.2" transform="rotate(-90 81 63.2)">3</text>
<text x="82.5" y="63.2" transform="rotate(-90 82.5 63.2)">2</text>
<text x="83.9" y="63.2" transform="rotate(-90 83.9 63.2)">1</text>
<text x="37.6" y="66.9">2</text>
<text x="37.6" y="68.4">3</text>
<text x="37.6" y="69.9">4</text>
<text x="90.6" y="77.3">VMM</text>
<text x="90.7" y="74.3">GND</text>
<text x="95.9" y="75">GND</text>
<text x="95.9" y="77.9">VMM</text>
<text x="104.9" y="75">GND1</text>
<text x="106" y="77.9">VIN</text>
<text x="110.7" y="74.3">GND1</text>
<text x="110.7" y="77.3">VIN</text>
<text x="89.8" y="80.3">IN_B1</text>
<text x="89.8" y="83.2">IN_B2</text>
<text x="95.9" y="80.9">IN_B1</text>
<text x="95.9" y="83.9">IN_B2</text>
<text x="103.5" y="80.9">OUT_B1</text>
<text x="103.5" y="83.9">OUT_B2</text>
<text x="110.7" y="80.3">OUT_B1</text>
<text x="110.7" y="83.2">OUT_B2</text>
<text x="131" y="81.7">1</text>
<text x="131" y="83.2">2</text>
<text x="202.2" y="81.7">1</text>
<text x="205.5" y="80.6" transform="rotate(-90 205.5 80.6)">14</text>
<text x="208.6" y="83.2">3</text>
<text x="27.2" y="86.2">1</text>
<text x="27.2" y="87.7">2</text>
<text x="27.2" y="89.2">3</text>
<text x="46.5" y="86.2">1</text>
<text x="46.5" y="87.7">2</text>
<text x="46.5" y="89.2">3</text>
<text x="89.8" y="86.2">IN_A2</text>
<text x="89.8" y="89.2">IN_A1</text>
<text x="95.9" y="86.9">IN_A2</text>
<text x="95.9" y="89.8">IN_A1</text>
<text x="103.5" y="86.9">OUT_A2</text>
<text x="103.5" y="89.8">OUT_A1</text>
<text x="110.7" y="86.2">OUT_A2</text>
<text x="110.7" y="89.2">OUT_A1</text>
<text x="131" y="84.7">3</text>
<text x="131" y="86.2">4</text>
<text x="170" y="89.2">3</text>
<text x="170" y="87.7">4</text>
<text x="170" y="86.2">5</text>
<text x="170" y="84.7">6</text>
<text x="202.2" y="84.7">2</text>
<text x="205.5" y="87" transform="rotate(-90 205.5 87)">7</text>
<text x="90.6" y="92.1">_SLP</text>
<text x="90.6" y="95.1">_FLT</text>
<text x="95.9" y="92.8">_SLP</text>
<text x="95.9" y="95.8">_FLT</text>
<text x="103.8" y="92.8">A1_SEN</text>
<text x="103.8" y="95.8">B1_SEN</text>
<text x="110.7" y="92.1">A1_SEN</text>
<text x="110.7" y="95.1">B1_SEN</text>
<text x="170" y="92.1">1</text>
<text x="170" y="90.6">2</text>
<text x="260.1" y="95.1">9</text>
<text x="202.2" y="99.5">4</text>
<text x="208.6" y="101">6</text>
<text x="259.4" y="98">10</text>
<text x="266.4" y="96.6">8</text>
<text x="202.2" y="102.5">5</text>
<text x="259.4" y="102.5">12</text>
<text x="259.4" y="105.5">13</text>
<text x="266.4" y="104">11</text>
<text x="198.1" y="113.7" transform="rotate(-90 198.1 113.7)">8</text>
<text x="199.6" y="113.7" transform="rotate(-90 199.6 113.7)">7</text>
<text x="201.1" y="113.7" transform="rotate(-90 201.1 113.7)">6</text>
<text x="202.6" y="113.7" transform="rotate(-90 202.6 113.7)">5</text>
<text x="204" y="113.7" transform="rotate(-90 204 113.7)">4</text>
<text x="205.5" y="113.7" transform="rotate(-90 205.5 113.7)">3</text>
<text x="207" y="113.7" transform="rotate(-90 207 113.7)">2</text>
<text x="208.5" y="113.7" transform="rotate(-90 208.5 113.7)">1</text>
<text x="54.3" y="116.6" transform="rotate(-90 54.3 116.6)">1</text>
<text x="55.8" y="116.6" transform="rotate(-90 55.8 116.6)">2</text>
<text x="57.2" y="116.6" transform="rotate(-90 57.2 116.6)">3</text>
<text x="58.7" y="116.6" transform="rotate(-90 58.7 116.6)">4</text>
<text x="128.9" y="124.8">15</text>
<text x="128.9" y="123.3">16</text>
<text x="133" y="125.4">D8</text>
<text x="133" y="123.9">+3V3</text>
<text x="136.7" y="125.4">GND</text>
<text x="136.8" y="123.9">+5V</text>
<text x="141.9" y="123.3">1</text>
<text x="141.9" y="124.8">2</text>
<text x="174" y="123.3">2</text>
<text x="174" y="124.8">3</text>
<text x="177.5" y="123.9">A1</text>
<text x="177.5" y="125.4">A2</text>
<text x="182.2" y="125.4">B2</text>
<text x="182.2" y="123.9">B1</text>
<text x="186.3" y="124.8">17</text>
<text x="186.3" y="123.3">18</text>
<text x="217" y="124.8">1</text>
<text x="221.9" y="124.8">2</text>
<text x="128.9" y="130.7">11</text>
<text x="128.9" y="129.2">12</text>
<text x="128.9" y="127.7">13</text>
<text x="128.9" y="126.2">14</text>
<text x="133" y="131.3">D0</text>
<text x="133" y="129.8">D5</text>
<text x="133" y="128.4">D6</text>
<text x="133" y="126.9">D7</text>
<text x="137.6" y="126.9">D4</text>
<text x="137.6" y="128.4">D3</text>
<text x="137.6" y="129.8">D2</text>
<text x="137.6" y="131.3">D1</text>
<text x="141.9" y="126.2">3</text>
<text x="141.9" y="127.7">4</text>
<text x="141.9" y="129.2">5</text>
<text x="141.9" y="130.7">6</text>
<text x="153.6" y="128.5" transform="rotate(-90 153.6 128.5)">1</text>
<text x="155.1" y="128.5" transform="rotate(-90 155.1 128.5)">2</text>
<text x="156.6" y="128.5" transform="rotate(-90 156.6 128.5)">3</text>
<text x="162.5" y="128.5" transform="rotate(-90 162.5 128.5)">1</text>
<text x="164" y="128.5" transform="rotate(-90 164 128.5)">2</text>
<text x="165.5" y="128.5" transform="rotate(-90 165.5 128.5)">3</text>
<text x="174" y="126.2">4</text>
<text x="174" y="127.7">5</text>
<text x="174" y="129.2">6</text>
<text x="174" y="130.7">7</text>
<text x="177.5" y="126.9">A3</text>
<text x="177.5" y="128.4">A4</text>
<text x="177.5" y="129.8">A5</text>
<text x="177.5" y="131.3">A6</text>
<text x="182.2" y="131.3">B6</text>
<text x="182.2" y="129.8">B5</text>
<text x="182.2" y="128.4">B4</text>
<text x="182.2" y="126.9">B3</text>
<text x="186.3" y="130.7">13</text>
<text x="186.3" y="129.2">14</text>
<text x="186.3" y="127.7">15</text>
<text x="186.3" y="126.2">16</text>
<text x="217" y="126.2">3</text>
<text x="217" y="127.7">5</text>
<text x="217" y="129.2">7</text>
<text x="221.9" y="126.2">4</text>
<text x="221.9" y="127.7">6</text>
<text x="221.9" y="129.2">8</text>
<text x="128.9" y="132.2">10</text>
<text x="129.5" y="133.6">9</text>
<text x="133" y="134.3">RST</text>
<text x="133" y="132.8">A0</text>
<text x="137.6" y="132.8">RX</text>
<text x="137.7" y="134.3">TX</text>
<text x="141.9" y="132.2">7</text>
<text x="141.9" y="133.6">8</text>
<text x="174" y="136.6">1</text>
<text x="174" y="132.2">8</text>
<text x="174" y="133.6">9</text>
<text x="177.5" y="137.2">DIR</text>
<text x="177.5" y="132.8">A7</text>
<text x="177.5" y="134.3">A8</text>
<text x="182.2" y="134.3">B8</text>
<text x="182.2" y="132.8">B7</text>
<text x="186.3" y="133.6">11</text>
<text x="186.3" y="132.2">12</text>
<text x="97.3" y="142.5" transform="rotate(-90 97.3 142.5)">1</text>
<text x="98.8" y="142.5" transform="rotate(-90 98.8 142.5)">2</text>
<text x="173.4" y="138.1">19</text>
<text x="177.5" y="138.7">G</text>
<text x="97.3" y="146.6" transform="rotate(-90 97.3 146.6)">3</text>
<text x="98.8" y="146.6" transform="rotate(-90 98.8 146.6)">4</text>
<text x="131.8" y="145.5">1</text>
<text x="131.8" y="144">2</text>
<text x="221.5" y="144">1</text>
<text x="221.5" y="145.5">3</text>
<text x="221.5" y="147">5</text>
<text x="221.5" y="148.5">7</text>
<text x="226.4" y="144">2</text>
<text x="226.4" y="145.5">4</text>
<text x="226.4" y="147">6</text>
<text x="226.4" y="148.5">8</text>
<text x="54.3" y="151.8" transform="rotate(-90 54.3 151.8)">4</text>
<text x="55.8" y="151.8" transform="rotate(-90 55.8 151.8)">3</text>
<text x="57.2" y="151.8" transform="rotate(-90 57.2 151.8)">2</text>
<text x="58.7" y="151.8" transform="rotate(-90 58.7 151.8)">1</text>
<text x="169.9" y="151.8" transform="rotate(-90 169.9 151.8)">20</text>
<text x="94.8" y="161.8">14</text>
<text x="94.8" y="160.3">16</text>
<text x="100.3" y="161.8">13</text>
<text x="100.3" y="160.3">15</text>
<text x="169.9" y="158.8" transform="rotate(-90 169.9 158.8)">10</text>
<text x="94.8" y="164.8">10</text>
<text x="94.8" y="163.3">12</text>
<text x="95.5" y="167.7">6</text>
<text x="95.5" y="166.2">8</text>
<text x="100.3" y="167.7">5</text>
<text x="100.3" y="166.2">7</text>
<text x="100.3" y="164.8">9</text>
<text x="100.3" y="163.3">11</text>
<text x="62.1" y="173.6">14</text>
<text x="62.1" y="172.2">16</text>
<text x="67.7" y="173.6">13</text>
<text x="67.7" y="172.2">15</text>
<text x="95.5" y="170.7">2</text>
<text x="95.5" y="169.2">4</text>
<text x="100.3" y="170.7">1</text>
<text x="100.3" y="169.2">3</text>
<text x="62.1" y="176.6">10</text>
<text x="62.1" y="175.1">12</text>
<text x="62.8" y="179.6">6</text>
<text x="62.8" y="178.1">8</text>
<text x="67.7" y="179.6">5</text>
<text x="67.7" y="178.1">7</text>
<text x="67.7" y="176.6">9</text>
<text x="67.7" y="175.1">11</text>
<text x="124" y="177.4" transform="rotate(-90 124 177.4)">1</text>
<text x="125.4" y="177.4" transform="rotate(-90 125.4 177.4)">2</text>
<text x="126.9" y="177.4" transform="rotate(-90 126.9 177.4)">3</text>
<text x="128.4" y="177.4" transform="rotate(-90 128.4 177.4)">4</text>
<text x="129.9" y="177.4" transform="rotate(-90 129.9 177.4)">5</text>
<text x="131.4" y="177.4" transform="rotate(-90 131.4 177.4)">6</text>
<text x="167" y="179.9" transform="rotate(-90 167 179.9)">8</text>
<text x="168.4" y="179.9" transform="rotate(-90 168.4 179.9)">7</text>
<text x="169.9" y="179.9" transform="rotate(-90 169.9 179.9)">6</text>
<text x="171.4" y="179.9" transform="rotate(-90 171.4 179.9)">5</text>
<text x="172.9" y="179.9" transform="rotate(-90 172.9 179.9)">4</text>
<text x="174.4" y="179.9" transform="rotate(-90 174.4 179.9)">3</text>
<text x="175.9" y="179.9" transform="rotate(-90 175.9 179.9)">2</text>
<text x="177.3" y="179.9" transform="rotate(-90 177.3 179.9)">1</text>
<text x="186.3" y="179.9" transform="rotate(-90 186.3 179.9)">1</text>
<text x="187.7" y="179.9" transform="rotate(-90 187.7 179.9)">2</text>
<text x="189.2" y="179.9" transform="rotate(-90 189.2 179.9)">3</text>
<text x="190.7" y="179.9" transform="rotate(-90 190.7 179.9)">4</text>
<text x="192.2" y="179.9" transform="rotate(-90 192.2 179.9)">5</text>
<text x="193.7" y="179.9" transform="rotate(-90 193.7 179.9)">6</text>
<text x="195.2" y="179.9" transform="rotate(-90 195.2 179.9)">7</text>
<text x="196.6" y="179.9" transform="rotate(-90 196.6 179.9)">8</text>
<text x="62.8" y="182.5">2</text>
<text x="62.8" y="181.1">4</text>
<text x="67.7" y="182.5">1</text>
<text x="67.7" y="181.1">3</text>
</g>
<g font-size="1">
<text x="206.8" y="82" transform="rotate(-90 206.8 82)">VCC</text>
<text x="206.8" y="86.9" transform="rotate(-90 206.8 86.9)">GND</text>
<text x="171.2" y="153.1" transform="rotate(-90 171.2 153.1)">VCC</text>
<text x="171.2" y="158" transform="rotate(-90 171.2 158)">GND</text>
<text x="131.2" y="164.8" transform="rotate(-90 131.2 164.8)">+</text>
<text x="137.2" y="164.8" transform="rotate(-90 137.2 164.8)">+</text>
</g>
</svg>
